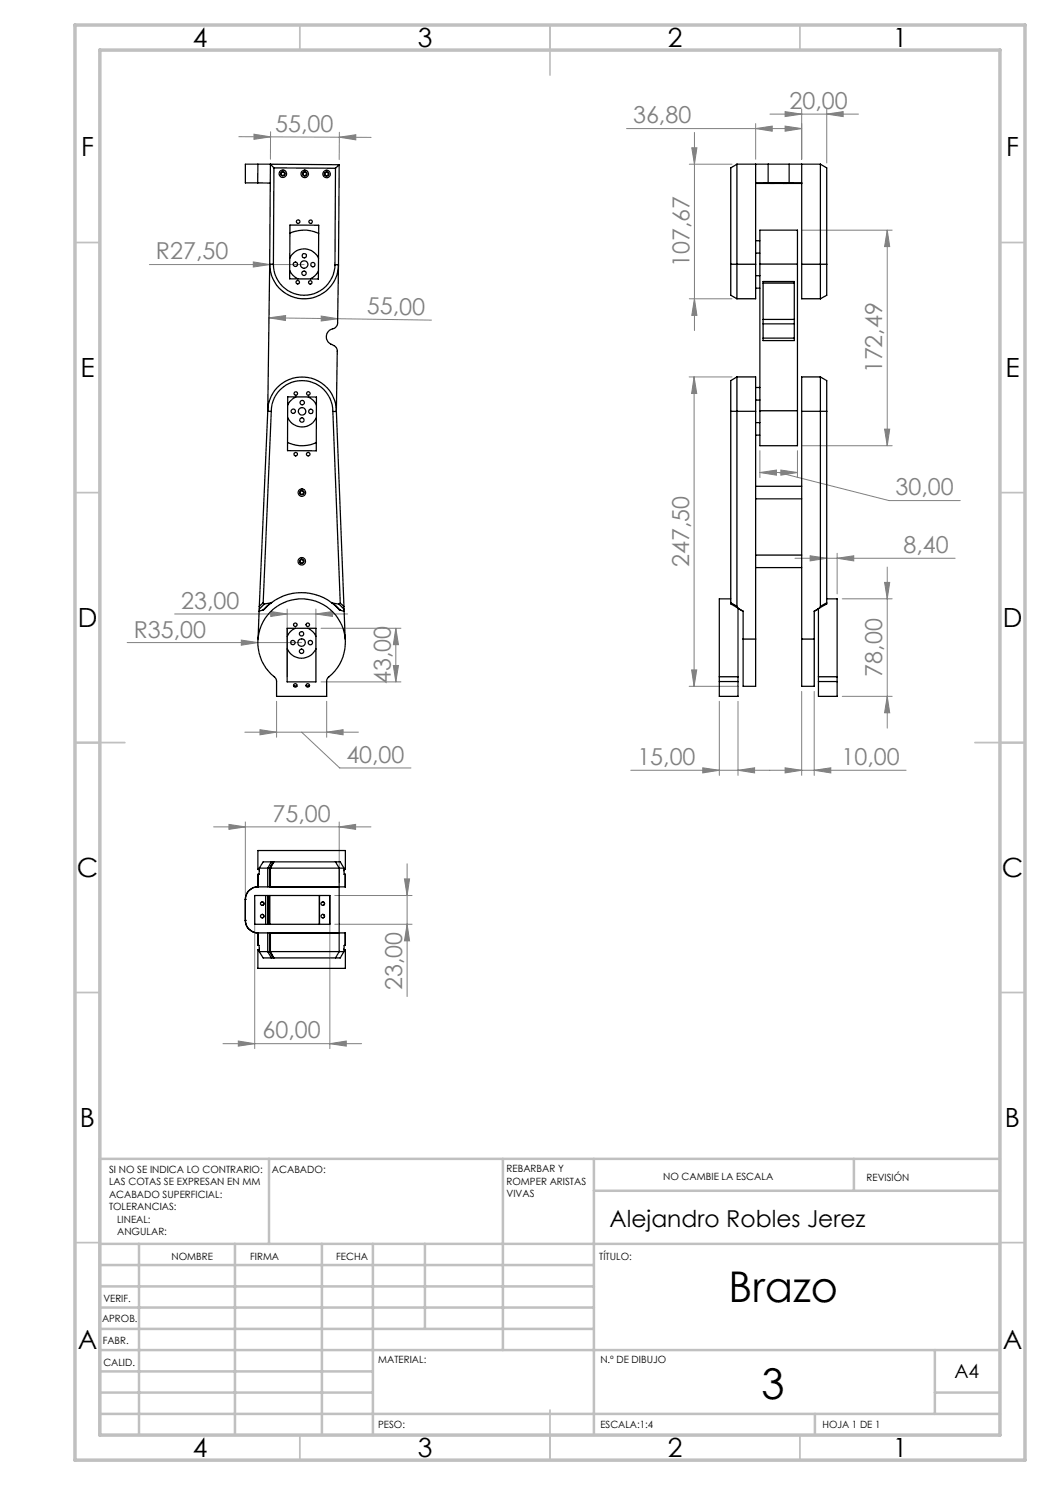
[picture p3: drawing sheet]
<svg xmlns="http://www.w3.org/2000/svg" width="210mm" height="297mm" viewBox="0 0 210 297" stroke-linecap="round" stroke-linejoin="round" font-family="sans-serif">
<g fill="none" stroke="#808080" stroke-width=".2">
<path d="M47.8 27.3l20.1 .1M50.8 26.8l3.3 .6-3.3 .5zM54.1 26.3v5.6M67.9 27.4l3.3-.5v1.1zM67.9 26.5l-.1 5.4M67.9 27.4l6.3 .1M125.3 25.7h35M137.9 32.8h8.5M138.4 29.6h1l-.5 3.2zM138.9 26.5v39.6M151.1 25.7l3.3-.5v1zM151.1 24.7v7.2"/>
<path d="M154 22.8h17.7M157 22.3l3.3 .5-3.3 .5zM157 25.2l3.3 .5-3.3 .5zM160.3 21.8v10.1M165.3 22.8l3.3-.5v1zM165.3 21.8v10.8M29.9 52.9h30.9M50.7 52.4l3.2 .5-3.2 .5zM54 53.8v.1M137.9 59.8h8.5M138.9 59.8l.5 3.3h-1zM160.5 46h17.9"/>
<path d="M177.4 46l.5 3.3h-1zM177.4 46v43.1M53.8 63.6l3.3-.5v1zM53.8 63.6l13.8 .1M64.2 63.2l3.4 .5-3.4 .5zM67.6 63.7l18.7 .3M137.8 75.4h8.6M138.8 75.4l.5 3.3h-1zM138.8 75.4v61.9M152 94.5l3.3-.5v1zM152 90.1v5.4M152 94.5h7.5"/>
<path d="M155.8 94.5l22 5.6h14.3M156.2 94l3.3 .5-3.3 .5zM159.5 90.1v5.4M160.5 89.1h17.9M176.9 85.8h1l-.5 3.3zM159 111.7h32M162 111.2l3.3 .5-3.3 .5zM167.4 111.7l3.3-.5v1zM167.4 110.7v8.1M168.5 119.8h9.9M176.9 116.5h1l-.5 3.3zM177.4 113.4v32.2"/>
<path d="M25.4 128.5h34.9M34.9 122.8h34.6M48.3 128l3.3 .5-3.3 .5zM54.2 122.3l3.2 .5-3.2 .5zM57.4 121.8v13.6M63.2 122.8l3.3-.5v1zM63.2 121.8v13.6M64.2 136.4h16M64.2 125.7h16M78.7 133.1h1l-.5 3.3zM79.2 125.7l.5 3.2h-1zM79.2 125.7v10.7"/>
<path d="M137.8 137.3h9.8M138.3 134h1l-.5 3.3zM160.3 138.3v16.8M162.8 138.3v16.8M168.5 139.3h9.9M177.4 139.3l.5 3.3h-1zM49 146.4h22.7M52 145.9l3.3 .5-3.3 .6zM55.3 140.3v7.2M60.3 146.4l7.6 7.2h14.3M65.3 146.4l3.3-.5v1.1zM65.3 140.3v7.2"/>
<path d="M126.2 154.1h55M140.5 153.6l3.4 .5-3.4 .5zM143.9 140.3v14.8M147.6 154.1l3.3-.5v1zM147.6 140.3v14.8M157 153.6l3.3 .5-3.3 .5zM162.8 154.1l3.4-.5v1zM42.7 165.4h31.5M45.8 164.9l3.3 .5-3.3 .5zM49.1 164.4v14.5M67 179.1h15.4M67.8 165.4l3.3-.5v1z"/>
<path d="M67.8 164.4v12M80.9 175.8h1l-.5 3.3zM81.4 172.8v26.5M50.9 180.1v29.6M66 180.1v29.6M67 184.9h15.4M81.4 184.9l.5 3.3h-1zM44.6 208.7h27.7M47.7 208.2l3.2 .5-3.2 .5zM66 208.7l3.3-.5v1z"/>
</g>
<g fill="none" stroke="#c0c0c0" stroke-width=".35">
<path d="M60 5v5M110 5v10M160 5v5M15 48.5h5M200 48.5h5M15 98.5h5M200 98.5h5M15 148.5h10M195 148.5h10M15 198.5h5M200 198.5h5M15 248.5h5"/>
<path d="M200 248.5h5M60 287v5M110 282v10M160 287v5"/>
</g>
<g fill="none" stroke="#c0c0c0" stroke-width=".5">
<path d="M53.8 231.8v17M100.6 231.8v38.2M118.8 231.8v55.2M118.8 238.2h81.2M170.8 231.8v6.4M200 231.8h-180v55.2M20 248.8h180M20 257.3h98.8M20 253h98.8M27.8 248.8v38.2M47 248.8v38.2M64.4 248.8v38.2"/>
<path d="M74.6 248.8v38.2M85 248.8v17M20 265.8h98.8M20 261.5h98.8M20 278.5h54.6M20 274.3h54.6M20 270h180M187 278.5h13M187 270v12.8M20 282.8h180M163 282.8v4.2"/>
</g>
<path d="M15 5h190v287h-190zM20 10h180v277h-180z" fill="none" stroke="#c0c0c0" stroke-width=".7"/>
<g fill="#808080">
<path d="M48.3 128l3.3 .5-3.3 .5z"/>
<path d="M50.7 52.4l3.2 .5-3.2 .5z"/>
<path d="M64.2 63.2l3.4 .5-3.4 .5zM53.8 63.6l3.3-.5v1z"/>
<path d="M167.4 111.7l3.3-.5v1zM162 111.2l3.3 .5-3.3 .5z"/>
<path d="M52 145.9l3.3 .5-3.3 .6zM65.3 146.4l3.3-.5v1.1zM54.2 122.3l3.2 .5-3.2 .5zM63.2 122.8l3.3-.5v1zM45.8 164.9l3.3 .5-3.3 .5zM67.8 165.4l3.3-.5v1zM140.5 153.6l3.4 .5-3.4 .5zM147.6 154.1l3.3-.5v1zM157 153.6l3.3 .5-3.3 .5zM162.8 154.1l3.4-.5v1zM157 22.3l3.3 .5-3.3 .5zM165.3 22.8l3.3-.5v1zM152 94.5l3.3-.5v1zM156.2 94l3.3 .5-3.3 .5zM151.1 25.7l3.3-.5v1zM157 25.2l3.3 .5-3.3 .5z"/>
<path d="M47.7 208.2l3.2 .5-3.2 .5zM66 208.7l3.3-.5v1z"/>
<path d="M78.7 133.1h1l-.5 3.3zM79.2 125.7l.5 3.2h-1z"/>
<path d="M138.4 29.6h1l-.5 3.2zM138.9 59.8l.5 3.3h-1z"/>
<path d="M80.9 175.8h1l-.5 3.3zM81.4 184.9l.5 3.3h-1zM177.4 46l.5 3.3h-1zM176.9 85.8h1l-.5 3.3zM138.8 75.4l.5 3.3h-1zM138.3 134h1l-.5 3.3z"/>
<path d="M176.9 116.5h1l-.5 3.3zM177.4 139.3l.5 3.3h-1z"/>
<path d="M50.8 26.8l3.3 .6-3.3 .5zM67.9 27.4l3.3-.5v1.1z"/>
</g>
<g fill="none" stroke="#000" stroke-width=".25">
<path d="M51.5 36.6h2.5M51.6 32.8h-2.5v3.8h2.4M51.6 32.8l-.1 3.8M51.6 32.8h2.5M54.1 32.8l-.2 20M54.1 32.8l.7 .8M54.1 32.8l13.7 .1M54.8 33.6l-.1 19.2M54.8 33.6l12.3 .1M67.1 33.7l-.1 19.2M67.8 32.9l-.7 .8M67.8 32.9l-.1 20"/>
<path d="M147.4 32.8v27M147.4 32.8h3.7M147.4 32.8l-1.2 .8v19.2M151.1 32.8h2.5M151.1 32.8v20M151.1 36.7h9.2M152.9 36.6l5.7 .1zM153.6 32.8v3.8h-2.5M153.6 32.8h4.2M154.1 36.6h.7zM154.1 36.7h.7zM156.6 36.6h.7z"/>
<path d="M156.6 36.7h.7zM157.8 32.8v3.8h2.5M157.8 32.8h2.5M160.3 32.8h3.8M160.3 32.8v20M164.1 32.8v27M164.1 32.8l1.2 .8v19.2M53.9 52.8a6.9 6.9 0 0 0 6.9 7 6.9 6.9 0 0 0 6.9-6.9M53.9 52.8h.8M53.9 52.8l-.3 29.4M54.7 52.8a6.2 6.2 0 0 0 6.1 6.3 6.2 6.2 0 0 0 6.2-6.2M58 51.6a3.1 3.1 0 0 1 2.8-1.8 3.1 3.1 0 0 1 2.9 1.9"/>
<path d="M58 54.1l.6 1 1 .7M58 46.6a7 7 0 0 1 5.7 .1M58 45h5.7v10.8h-5.8zM63.7 54.1l-.7 1-.9 .7M67 52.9h.7M67.7 53l-.2 11.6a1.42 1.42 0 0 1-1.3 1.3 1.71 1.71 0 0 0-.9 1.8 1.71 1.71 0 0 0 1.4 1.4 1.21 1.21 0 0 1 .8 1.1l-.2 12.1M146.2 52.8v6.3l1.2 .7M146.2 52.8h4.9M151.1 52.8v7h-3.7M151.1 57.6h.9M151.1 48.2h.9M151.1 55.1h.9"/>
<path d="M151.1 50.6h.9M152 52.8v-6.8h7.5v6.8M152 52.8h7.5M152 52.8v29.4M152.6 56.3h6.3v11.8h-6.3zM152.6 56.6h6.3M159.5 52.8v29.4M160.3 52.8v7h3.8M160.3 52.8h5M165.3 52.8v6.3l-1.2 .7M57.5 79.4h5.8v10.8l-5.8-.1zM59.2 79.4l-1 .6-.7 1"/>
<path d="M61.6 79.4l.3 .1a2.9 2.9 0 0 1 1.4 1.6M147.4 75.4v45.9M147.4 75.4l-1.2 .7v6.2M147.4 75.4h3.7v6.9M151.1 77.5h.9M152.6 67.6h6.3M152.6 63.9h6.3M152.6 64.8h6.3M164.1 75.4v45.9M164.1 75.4l1.2 .7v6.2M164.1 75.4h-3.8v6.9M53.6 82.3a6.9 6.9 0 0 1 6.8-6.9 6.9 6.9 0 0 1 6.9 6.9"/>
<path d="M53.6 82.3h.7M53.6 82.3l-1.7 39M54.3 82.3a6.2 6.2 0 0 1 6.1-6.2 6.2 6.2 0 0 1 6.2 6.2M54.3 82.3l-1.7 38.3M57.5 88.5a6.7 6.7 0 0 0 5.8 0M57.5 83.5a3.1 3.1 0 0 0 2.9 1.9 3.1 3.1 0 0 0 2.9-1.9M66.6 82.3l1.5 38.3M66.6 82.3h.7M67.3 82.3l1.5 39M146.2 82.3h4.9M146.2 82.3v38.3M151.1 87h.9"/>
<path d="M151.1 99.8h9.2M151.1 97.3h9.2M151.1 82.3v45.5M151.1 84.5h.9M151.1 80h.9M152 82.2v6.9h7.5v-6.9M152 82.2h7.5M160.3 82.3h5M160.3 82.3v45.5M165.3 82.3v38.3M146.2 119.8h-2.3v15.6M151.1 113.5h9.2"/>
<path d="M151.1 111h9.2M165.3 119.8h2.1v15.6M51.8 122.2l-.2 5.6M51.9 121.3v.5M51.9 121.8l-.1 .4M52.6 120.6l.3 .2M52.6 120.6l-.7 .7M52.6 122l-.8 .2M52.9 120.8l-1 1M54.1 122.4a8.8 8.8 0 0 1 12.9 .5 8.8 8.8 0 0 1-1.5 12.8l-.2 .4v3.2h-10v-3.1l-.2-.5a8.9 8.9 0 0 1-1-13.3zM54.2 120.6l-1.6 1.4M54.2 120.6l-1.3 .2"/>
<path d="M54.3 120.5l-.1 .1M54.3 120.5a10 10 0 0 1 12 0M54.3 120.5l-1.7 1.5M57.4 129.7a3.1 3.1 0 0 0 2.9 2 3.1 3.1 0 0 0 2.9-2M57.4 125.7h5.8v10.7h-5.8zM58.7 137.1l.7 .1M59.1 125.7h-.2a2.99 2.99 0 0 0-1.5 1.6M61.5 125.7l1 .6 .7 1M61.9 137.1l-.7 .1M66.3 120.5l.2 .1M66.3 120.5l1.7 1.5M66.5 120.6l1.5 1.4"/>
<path d="M66.5 120.6l1.3 .2M67.8 120.8l1 1M68 122l.8 .3M68.1 120.6l-.3 .2M68.1 120.6l.7 .7M68.8 121.3v.5M68.8 121.8v.5M68.8 122.3l.2 5.5M143.9 135.4v.9M143.9 136.3v3h3.7v-3M143.9 135.4h3.7M143.9 136.3h3.7"/>
<path d="M146.2 120.6l1.2 .7M146.2 120.6v.2l1.7 1M147.4 121.3l.5 .5M147.6 121.6v13.8M147.6 135.4v.9M147.9 121.8l.7 .5v5.5M148.6 127.8v9.5h2.5v-9.5M148.6 127.8h2.5M160.3 127.8v9.5h2.5v-9.5M160.3 127.8h2.5M162.8 122.2v5.6M163.6 121.8l-.8 .4"/>
<path d="M163.7 121.7v13.7M163.7 135.4v.9M163.7 136.3v3h3.7v-3M163.7 121.8l-.9 .5M163.7 135.4h3.7M163.7 136.3h3.7M164.1 121.3l-.5 .5M165.3 120.6l-1.2 .7M165.3 120.6v.2l-1.7 1M167.4 135.4v.9M49.1 179.9h.1M49.1 179.9v4.2"/>
<path d="M50.9 179.1h15l.1 5.8h-15.1zM51.8 173.8h-.2v-3.7h17.5v3.7h-.3M51.9 173.6l-.1 1.3h-.2v2.5a2.57 2.57 0 0 0-2.5 2.5M51.9 173.6h1.7M53.1 179.1v5.8M53.6 173.6h.3M53.6 173.6v3.8M53.6 179.1v5.8M53.7 179.1v5.8M53.9 179.1v5.8M53.9 173.6h.1M53.9 173.6v3.8"/>
<path d="M53.9 173.6h14.9M54.3 172.4h.4M54.3 172.4h-1.7l-.7 1.2M54.3 172.4l-.7 1.2M54.7 172.4h13.4l.7 1.2M54.7 172.4l-.8 1.2M54.8 172.4l-.7 1.2v3.8M63.9 179.1v5.8M67.1 172.4l.7 1.2v16.7l-.7 1.3M68.8 173.6v1.3h.2l.1 2.5h-17.6a2.51 2.51 0 0 0-2.4 2.5M49.1 184.1h.1M49.1 184.1a2.51 2.51 0 0 0 2.5 2.5v2.5h.2l.1 1.2"/>
<path d="M49.1 184.1a2.45 2.45 0 0 0 2.4 2.5h17.6l-.1 2.5h-.2v1.2M51.8 189.9h-.2v3.8h17.5v-3.8h-.3M51.9 190.3l.7 1.3h1.7M51.9 190.3h1.7M52.4 180.4a.35 .35 0 0 1 .4 .3 .35 .35 0 0 1-.4 .4M52.4 182.9a.35 .35 0 0 1 .4 .3 .35 .35 0 0 1-.4 .4M53.6 190.3h.3M53.6 186.6v3.7M53.6 190.3l.7 1.3M53.9 190.3h.1M53.9 186.6v3.7M53.9 190.3l.8 1.3"/>
<path d="M53.9 190.3h14.9M54.1 186.6v3.7l.7 1.3M54.3 191.6h.4M64.6 180.4a.35 .35 0 0 1 .3 .3 .35 .35 0 0 1-.3 .4M64.6 182.9a.35 .35 0 0 1 .3 .3 .35 .35 0 0 1-.3 .4M68.8 190.3l-.7 1.3h-13.4"/>
<circle cx="56.6" cy="34.7" r=".35"/>
<circle cx="56.6" cy="34.7" r=".74"/>
<circle cx="56.6" cy="34.8" r=".43"/>
<circle cx="60.9" cy="34.8" r=".35"/>
<circle cx="60.9" cy="34.8" r=".75"/>
<circle cx="61" cy="34.8" r=".44"/>
<circle cx="65.3" cy="34.8" r=".75"/>
<circle cx="65.3" cy="34.8" r=".43"/>
<circle cx="65.3" cy="34.8" r=".35"/>
<circle cx="59.1" cy="52.9" r=".44"/>
<circle cx="59.5" cy="56.4" r=".35"/>
<circle cx="59.6" cy="44.3" r=".36"/>
<circle cx="60.8" cy="54.7" r=".43"/>
<circle cx="60.8" cy="52.9" r=".75"/>
<circle cx="60.9" cy="51.1" r=".44"/>
<circle cx="62.1" cy="56.5" r=".35"/>
<circle cx="62.1" cy="44.3" r=".35"/>
<circle cx="62.6" cy="52.9" r=".44"/>
<circle cx="59.2" cy="78.7" r=".35"/>
<circle cx="61.7" cy="78.7" r=".35"/>
<circle cx="58.7" cy="82.3" r=".43"/>
<circle cx="59.1" cy="90.8" r=".36"/>
<circle cx="60.4" cy="98.5" r=".34"/>
<circle cx="60.4" cy="98.5" r=".75"/>
<circle cx="60.4" cy="98.5" r=".45"/>
<circle cx="60.4" cy="84" r=".44"/>
<circle cx="60.4" cy="82.3" r=".75"/>
<circle cx="60.4" cy="80.5" r=".44"/>
<circle cx="61.6" cy="90.8" r=".35"/>
<circle cx="62.2" cy="82.3" r=".45"/>
<circle cx="60.3" cy="112.3" r=".75"/>
<circle cx="60.3" cy="112.3" r=".43"/>
<circle cx="60.3" cy="112.3" r=".33"/>
<circle cx="58.6" cy="128.5" r=".44"/>
<circle cx="59.1" cy="137.1" r=".35"/>
<circle cx="59.1" cy="124.9" r=".35"/>
<circle cx="60.3" cy="128.5" r=".75"/>
<circle cx="60.3" cy="126.8" r=".43"/>
<circle cx="60.3" cy="130.3" r=".44"/>
<circle cx="61.6" cy="137.1" r=".35"/>
<circle cx="61.6" cy="124.9" r=".35"/>
<circle cx="62.1" cy="128.5" r=".43"/>
<circle cx="52.4" cy="183.2" r=".36"/>
<circle cx="52.5" cy="180.7" r=".35"/>
<circle cx="64.6" cy="183.2" r=".35"/>
<circle cx="64.6" cy="180.7" r=".35"/>
</g>
<g font-size="8.5">
<text x="145.7" y="260.4">Brazo</text>
<text x="152.3" y="279.7">3</text>
</g>
<g font-size="5.3">
<text x="38.5" y="9.5">4</text>
<text x="83.5" y="9.5">3</text>
<text x="133.6" y="9.5">2</text>
<text x="178.6" y="9.5">1</text>
<text x="16.2" y="31.2">F</text>
<text x="201.2" y="31.2">F</text>
<text x="16.1" y="75.5">E</text>
<text x="201.1" y="75.5">E</text>
<text x="15.5" y="125.5">D</text>
<text x="200.5" y="125.5">D</text>
<text x="15.4" y="175.5">C</text>
<text x="200.4" y="175.5">C</text>
<text x="16" y="225.5">B</text>
<text x="201" y="225.5">B</text>
<text x="15.5" y="269.7">A</text>
<text x="200.5" y="269.7">A</text>
<text x="38.5" y="291.5">4</text>
<text x="83.5" y="291.5">3</text>
<text x="133.6" y="291.5">2</text>
<text x="178.6" y="291.5">1</text>
</g>
<g font-size="4.7" fill="#808080">
<text x="157.9" y="21.8">20,00</text>
<text x="55" y="26.3">55,00</text>
<text x="126.6" y="24.7">36,80</text>
<text x="31.2" y="51.9">R27,50</text>
<text x="137.9" y="53.4" transform="rotate(-90 137.9 53.4)">107,67</text>
<text x="73.4" y="62.8" transform="rotate(1 73.4 62.8)">55,00</text>
<text x="176.4" y="74.7" transform="rotate(-90 176.4 74.7)">172,49</text>
<text x="179.1" y="99.1">30,00</text>
<text x="137.8" y="113.4" transform="rotate(-90 137.8 113.4)">247,50</text>
<text x="180.7" y="110.6">8,40</text>
<text x="36.2" y="121.8">23,00</text>
<text x="26.8" y="127.5">R35,00</text>
<text x="78.2" y="136.8" transform="rotate(-90 78.2 136.8)">43,00</text>
<text x="176.4" y="135.3" transform="rotate(-90 176.4 135.3)">78,00</text>
<text x="69.3" y="152.6">40,00</text>
<text x="127.5" y="153">15,00</text>
<text x="168.3" y="153">10,00</text>
<text x="54.5" y="164.3">75,00</text>
<text x="80.4" y="198" transform="rotate(-90 80.4 198)">23,00</text>
<text x="52.5" y="207.7">60,00</text>
</g>
<text font-size="4.7" x="121.9" y="245.3">Alejandro Robles Jerez</text>
<text font-size="3.9" x="190.9" y="275.5">A4</text>
<g font-size="2">
<text x="21.8" y="234.6">SI NO SE INDICA LO CONTRARIO:</text>
<text x="21.8" y="237.1">LAS COTAS SE EXPRESAN EN MM</text>
<text x="21.8" y="239.6">ACABADO SUPERFICIAL:</text>
<text x="54.4" y="234.6">ACABADO:</text>
<text x="101.3" y="234.5">REBARBAR Y</text>
<text x="101.3" y="237">ROMPER ARISTAS</text>
<text x="101.3" y="239.5">VIVAS</text>
<text x="132.6" y="236">NO CAMBIE LA ESCALA</text>
<text x="173.3" y="236.2">REVISIÓN</text>
<text x="21.8" y="242.1">TOLERANCIAS:</text>
<text x="23.4" y="244.6">LINEAL:</text>
<text x="23.4" y="247.1">ANGULAR:</text>
<text x="34.3" y="252">NOMBRE</text>
<text x="50" y="251.9">FIRMA</text>
<text x="67.2" y="251.9">FECHA</text>
<text x="119.9" y="251.9">TÍTULO:</text>
<text x="20.7" y="260.3">VERIF.</text>
<text x="20.4" y="264.4">APROB.</text>
<text x="20.5" y="268.8">FABR.</text>
<text x="20.7" y="273.1">CALID.</text>
<text x="75.6" y="272.5">MATERIAL:</text>
<text x="120.1" y="272.5">N.º DE DIBUJO</text>
<text x="75.6" y="285.5">PESO:</text>
<text x="120.1" y="285.6">ESCALA:1:4</text>
<text x="164.5" y="285.6">HOJA 1 DE 1</text>
</g>
</svg>
